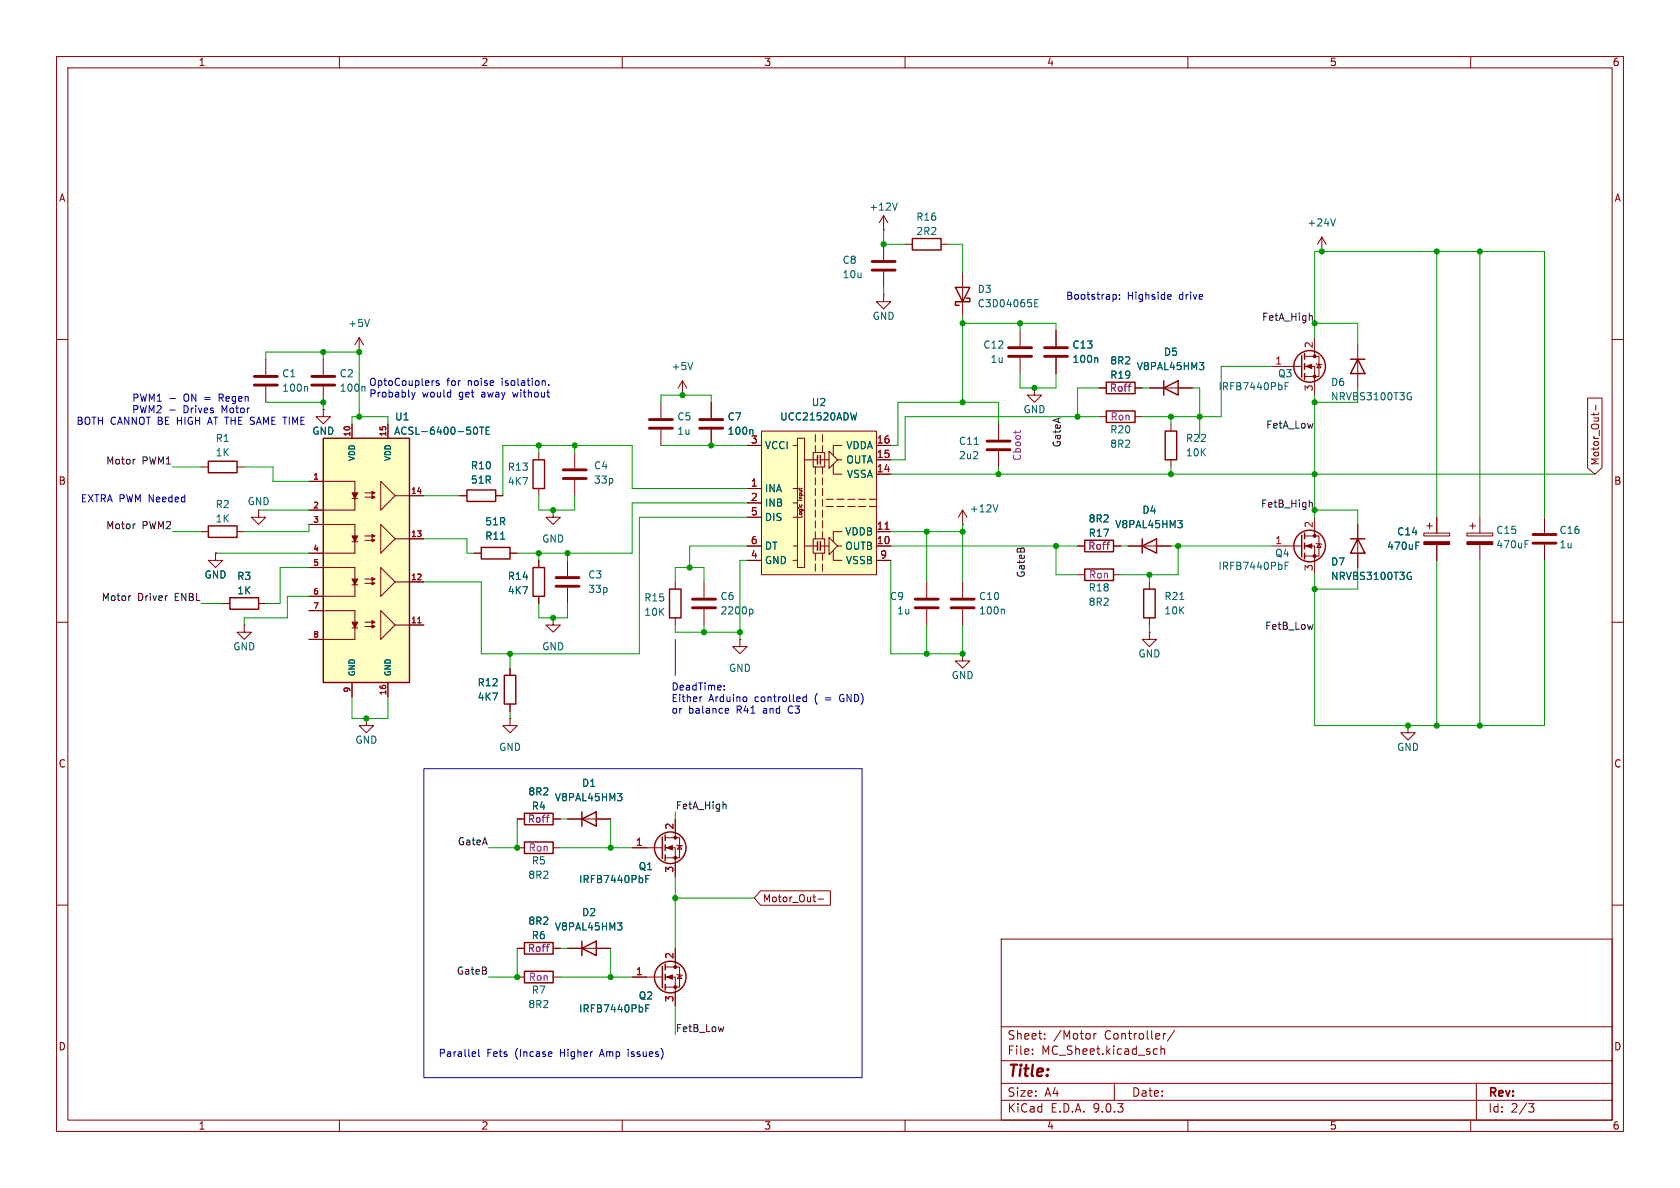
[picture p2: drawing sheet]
<svg xmlns="http://www.w3.org/2000/svg" width="297mm" height="210mm" viewBox="0 0 297 210" stroke-linecap="round" stroke-linejoin="round" font-family="sans-serif">
<g fill="none" stroke="#840000" stroke-width=".18">
<path d="M10 10h277v190h-277zM12 12h273v186h-273zM60 10v2M110 10v2M160 10v2M210 10v2M260 10v2M170.2 48.3v7.6M180.3 58.4v2.8M10 60h2M116.8 71.1v2.8M116.8 75.9v2.8"/>
<path d="M125.7 71.1v2.8M125.7 75.9v2.8M180.3 63.2v2.8M194.3 68.6h1.3M200.7 68.6h1.2M240 61v7.6M285 60h2M190.5 96.5h1.3M196.8 96.5h1.3M199.4 96.5h7.6M259.3 94.2h4.6v.5h-4.6zM259.8 93h1.1"/>
<path d="M260.3 92.5v1M261.6 91.4v2.8M261.6 96.3v2.8M273 91.4v2.8M273 96.3v2.8M10 110h2M163.8 102.9v2.8M163.8 107.7v2.8M203.2 111.8v1.2h1.3l-1.3 1.3-1.3-1.3h1.3M203.2 111.8h.1M203.2 102.9v1.2M203.2 109.2v1.3"/>
<path d="M285 110h2M10 160h2M91.4 172.7h1.3M97.8 172.7h1.3M177 166h108v32h-108zM285 160h2M60 198v2M110 198v2M160 198v2M177 194.5h108M177 191.5h108M177 187.5h108"/>
<path d="M177 181.5h108M182.5 186.3v.1M182.5 185.5v.1M184.7 183.6v.1M184.7 182.8v.1M193.4 182.7v1M193.8 182.7l-.3 .1-.1 .2M197 191.5v3M204.2 185.4l.4 .1M204.6 186.3l-.4 .1M205.2 185.5l.3-.1 .3 .1 .1 .9M205.2 184.9v1.5"/>
<path d="M206.1 182.7l-.3 .1-.1 .2M207.7 182.1l-1.3 2M210 198v2M260 198v2M261 191.5v6.5M270.2 195.1h1l-.5 .6 .4 .1 .1 .5-.3 .3h-.4"/>
</g>
<path d="M168.9 50.8h2.5l-1.2 2.5zM170.8 52.7h.6v.6h-2.5v.7h.6M195.6 67.6h5.1v2h-5.1zM238.8 63.5h2.5M240 63.5l1.3 2.5h-2.5zM191.8 95.5h5v2h-5zM201.9 96.5l2.6-1.2v2.5zM201.9 95.3v2.5M202.2 104.1h2v5.1h-2zM92.7 171.7h5.1v2h-5.1z" fill="none" stroke="#840000" stroke-width=".25"/>
<path d="M199.5 68.3h.4M199.8 67.9h.1M195.6 96.3h.5M196 95.8h.1" fill="none" stroke="#840084" stroke-width=".18"/>
<path d="M259.3 95.8h4.6v.5h-4.6z" fill="#840000" stroke="#840000" stroke-width=".18"/>
<path d="M182.9 53.6h.5M183.5 53h-.6v1.2h.6M132.9 75.9l.2 .2v.7M249.2 69.4l.3 .1M249.3 70.1h.2v.5l-.3 .1M208.2 92h.8l-.4 .5M208.8 92.5l.2 .2v.3l-.2 .3M269.6 96.2h.4M269.6 95.6h.6M208.6 106h.7" fill="none" stroke="#006464" stroke-width=".18"/>
<path d="M114.8 74.2h4.1M114.8 75.7h4.1M123.7 74.2h4.1M123.7 75.7h4.1M178.3 61.5h4.1M178.3 63h4.1M271 94.5h4.1M271 96h4.1M161.8 105.9h4.1M161.8 107.4h4.1" fill="none" stroke="#840000" stroke-width=".51"/>
<path d="M134.6 76.2h20.3v25.4h-20.3z" fill="#ffffc2"/>
<g fill="none" stroke="#840000" stroke-width=".18">
<path d="M156.2 38.1l-.8 1.3M156.2 38.1l.8 1.3M156.2 38.1v2.5M63.5 59.7l-.8 1.3M63.5 59.7l.8 1.3M63.5 59.7v2.5M156.2 40.6h.1M156.2 52.1v1.2h1.3l-1.3 1.3-1.3-1.3h1.3M156.2 52.1h.1M156.2 43.2v2.8M156.2 48v2.8M160 43.2h1.3"/>
<path d="M166.4 43.2h1.2M186.7 58.4v2.8M232.4 59.7v3.3M233.7 44.5h.1M233.7 41.9l-.8 1.3M233.7 41.9l.7 1.3M233.7 41.9v2.6M47 63.5v2.8M47 68.3v2.8M57.1 72.4v1.3h1.3l-1.3 1.2-1.2-1.2h1.2M57.1 72.4h.1M57.1 63.5v2.8"/>
<path d="M57.1 68.3v2.8M63.5 62.2h.1M132.1 78.7h2.5M134.6 76.2h20.3v25.4h-20.3zM140.2 78.7h.8M141 77.5h1.2v22.8h-1.2zM144.1 76.8v1.3M144.1 78.7v1.3M145.4 76.8v1.3M145.4 78.7v1.3M146.6 79.8l1.5 1.5-1.5 1.5zM148.8 78.7h-1.5v1.8"/>
<path d="M154.9 78.7h2.6M176.5 74.9v2.8M176.5 79.8v2.8M182.9 68.6v1.3h1.2l-1.2 1.2-1.3-1.2h1.3M182.9 68.6h.1M186.7 63.2v2.8M194.3 73.7h1.3M200.7 73.7h1.2M203.2 68.6h7.6M207 74.9v1.3M224.8 64.8h5.3M230.6 63h2.6v3.5h-2.6"/>
<path d="M230.6 64.8h1.8v5.1M232.7 64.3l.1 .1h.8l.1 .1M233.2 64.4l.4 .6h-.8zM35.6 94h1.2M35.6 82.6h1.2M38.1 97.8v1.3h1.3l-1.3 1.2-1.3-1.2h1.3M38.1 97.8h.1M41.9 94h1.3M41.9 82.6h1.3M45.7 90.2v1.2h1.3l-1.3 1.3-1.3-1.3h1.3M45.7 90.2h.1M81.3 87.6h1.2"/>
<path d="M87.6 87.6h1.3M95.2 80v1.3M95.2 86.4v1.2M100.3 99.1v2.8M132.1 96.5h2.5M132.1 86.4h2.5M132.1 88.9h2.5M132.1 91.4h2.5M132.1 99.1h2.5M140.2 96.5h.8M140.2 86.4h.8M140.2 88.9h.8"/>
<path d="M140.2 91.4h.8M140.2 99.1h.8M141.4 89.2l-.1 .2M141.7 89.2l.1 .2M142.2 81.3h2.3M142.2 96.5h2.3M143.8 80h2v2.6h-2zM143.8 95.3h2v2.5h-2zM144.1 82.6v1.2M144.1 84.5v1.2M144.1 86.4v1.2M144.1 88.3v1.2"/>
<path d="M144.1 90.2v1.2M144.1 92.1v1.2M144.1 94v1.3M144.1 97.8v1.3M144.1 99.7v1.3M145 81.3h1.6M145 96.5h1.6M145.4 82.6v1.2M145.4 84.5v1.2M145.4 86.4v1.2M145.4 88.3v1.2M145.4 90.2v1.2"/>
<path d="M145.4 92.1v1.2M145.4 94v1.3M145.4 97.8v1.3M145.4 99.7v1.3M146 88.3h1.3M146 89.5h1.3M146.6 95l1.5 1.5-1.5 1.5zM147.3 82v1.8h1.5M147.3 97.3v1.8h1.5M148 88.3h1.2M148 89.5h1.2M148.1 81.3h.7"/>
<path d="M148.1 96.5h.7M148.8 94h-1.5v1.8M149.9 88.3h1.2M149.9 89.5h1.2M151.8 88.3h1.2M151.8 89.5h1.2M153.7 88.3h1.2M153.7 89.5h1.2M154.9 81.3h2.6M154.9 96.5h2.6M154.9 99.1h2.6M154.9 83.8h2.6"/>
<path d="M154.9 94h2.6M170.2 92.7h.1M170.2 90.2v2.5M170.2 90.2l-.8 1.2M170.2 90.2l.7 1.2M207 81.3v1.3M224.8 96.5h5.3M230.6 94.7h2.6v3.6h-2.6M230.6 96.5h1.8v5.1M232.4 91.4v3.3M232.7 96l.1 .1h.8l.1 .2M233.2 96.1l.4 .7h-.8z"/>
<path d="M240 92.7v7.6M251.7 94.2h4.6v.5h-4.6zM252.2 93h1M252.7 92.5v1M254 91.4v2.8M254 96.3v2.8M39.4 106.7h1.2M43.2 110.5v1.3h1.2l-1.2 1.2-1.3-1.2h1.3M43.2 110.5h.1M45.7 106.7h1.3M90.2 118.1v1.3M97.8 109.2v1.3h1.3l-1.3 1.3-1.3-1.3h1.3"/>
<path d="M97.8 109.2h.1M100.3 103.9v2.8M130.8 113v1.3h1.3l-1.3 1.3-1.3-1.3h1.3M130.8 113h.1M170.2 115.6v1.2h1.2l-1.2 1.3-1.3-1.3h1.3M170.2 115.6h.1M170.2 102.9v2.8M170.2 107.7v2.8M190.5 101.6h1.3M196.8 101.6h1.3M64.8 127v1.3h1.2l-1.2 1.2-1.3-1.2h1.3M64.8 127h.1"/>
<path d="M90.2 127v1.3h1.2l-1.2 1.2-1.3-1.2h1.3M90.2 127h.1M90.2 124.5v1.2M248.9 128.3v1.2h1.3l-1.3 1.3-1.3-1.3h1.3M248.9 128.3h.1M91.4 149.9h1.3M91.4 144.8h1.3M97.8 149.9h1.3M97.8 144.8h1.3M100.3 144.8h7.6M111.8 149.9h5.3M117.6 148.1h2.5v3.5h-2.5"/>
<path d="M117.6 149.9h1.8v5M119.4 144.8v3.3M119.6 149.4l.2 .1h.7l.1 .1M120.1 149.5l.4 .6h-.7zM91.4 167.6h1.3M97.8 167.6h1.3M100.3 167.6h7.6M111.8 172.7h5.3M117.6 170.9h2.5v3.6h-2.5M117.6 172.7h1.8v5.1M119.4 167.6v3.3M119.6 172.2l.2 .1h.7l.1 .2"/>
<path d="M120.1 172.3l.4 .7h-.7z"/>
</g>
<g fill="none" stroke="#840000" stroke-width=".25">
<path d="M161.3 42.2h5.1v2h-5.1zM195.6 72.6h5.1v2.1h-5.1zM205.7 68.6l2.6-1.3v2.6zM205.7 67.3v2.6M206 76.2h2v5.1h-2zM230.1 62.9v3.8M230.6 62.5v1M230.6 64.3v1M230.6 66v1.1M36.8 81.5h5.1v2.1h-5.1zM36.8 93h5.1v2h-5.1zM82.5 86.6h5.1v2h-5.1z"/>
<path d="M94.2 81.3h2.1v5.1h-2.1zM144.5 80.5v1.5M144.5 95.8v1.5M145 80.5v1.5M145 95.8v1.5M230.1 94.6v3.8M230.6 94.2v1.1M230.6 96v1M230.6 97.8v1M238.8 95.3h2.5M240 95.3l1.3 2.5h-2.5zM40.6 105.7h5.1v2h-5.1z"/>
<path d="M89.2 119.4h2v5.1h-2zM191.8 100.6h5v2h-5zM92.7 143.8h5.1v2h-5.1zM92.7 148.8h5.1v2.1h-5.1zM102.9 144.8l2.5-1.3v2.6zM102.9 143.5v2.6M117.1 148v3.8M117.6 147.6v1M117.6 149.4v1M117.6 151.1v1M92.7 166.6h5.1v2.1h-5.1zM102.9 167.6l2.5-1.2v2.5z"/>
<path d="M102.9 166.4v2.5M117.1 170.8v3.8M117.6 170.4v1.1M117.6 172.2v1M117.6 174v1"/>
<circle cx="231.5" cy="64.8" r="2.79"/>
<circle cx="231.5" cy="96.5" r="2.79"/>
<circle cx="118.5" cy="149.9" r="2.79"/>
<circle cx="118.5" cy="172.7" r="2.79"/>
</g>
<path d="M156.5 93.6h.7" fill="none" stroke="#a90000" stroke-width=".18"/>
<g fill="none" stroke="#006464" stroke-width=".18">
<path d="M158.6 35.9l-.4 1.3M236.1 38.7l-.4 1.2M65.3 56.5l-.4 1.2M54.2 68.3l.2 .2v.7M64.3 68.3l.2 .2v.7M151.5 73l-.3 1.2M172.3 78.6h.7M193.9 63.2l.2 .2v.7M212 64.1h.8l-.4 .5M212.6 64.6l.2 .2v.3l-.2 .2M227.2 68.2h.4M227.8 67.6h-.6v1.3"/>
<path d="M176.4 89.2l-.4 1.3M227.2 100h.4M227.8 99.4h-.6v1.3M250.3 96.4h.4M250.3 95.8h.6M177.4 107.7l.2 .2v.6M249.2 101.2h.3M249.3 101.9h.2v.4l-.3 .1M109.2 140.3h.7l-.4 .5M109.7 140.8l.2 .2v.3l-.2 .2M114.2 155.4h.4M114.8 154.8h-.6v1.2"/>
<path d="M109.2 163.1h.7l-.4 .5M109.7 163.6l.2 .3v.3l-.2 .2M114.2 178.2h.4M114.8 177.6h-.6v1.3"/>
</g>
<g fill="none" stroke="#840000" stroke-width=".51">
<path d="M154.2 46.2h4M154.2 47.8h4M45 66.5h4M45 68.1h4M55.1 66.5h4.1M55.1 68.1h4.1M174.5 78h4.1M174.5 79.5h4.1M184.7 61.5h4M184.7 63h4M98.3 102.1h4.1M98.3 103.6h4.1"/>
<path d="M168.1 105.9h4.1M168.1 107.4h4.1"/>
</g>
<path d="M179.6 76.1v.5M180.4 76.1v.3M96.6 144.5h.5M96.9 144.1h.2M96.6 167.4h.5M96.9 166.9h.2" fill="none" stroke="#840084" stroke-width=".18"/>
<g fill="#840000" stroke="#840000" stroke-width=".18">
<path d="M230.9 64.8l1-.4v.8z"/>
<path d="M251.7 95.8h4.6v.5h-4.6z"/>
<path d="M230.9 96.5l1-.4v.8z"/>
<path d="M117.9 149.9l1-.4v.7z"/>
<path d="M117.9 172.7l1-.4v.8z"/>
<circle cx="232.4" cy="63" r=".25"/>
<circle cx="232.4" cy="66.5" r=".25"/>
<circle cx="232.4" cy="94.7" r=".25"/>
<circle cx="232.4" cy="98.3" r=".25"/>
<circle cx="119.4" cy="148.1" r=".25"/>
<circle cx="119.4" cy="151.6" r=".25"/>
<circle cx="119.4" cy="170.9" r=".25"/>
<circle cx="119.4" cy="174.5" r=".25"/>
</g>
<path d="M57.1 77.5h15.3v43.2h-15.3z" fill="#ffffc2"/>
<g fill="none" stroke="#840000" stroke-width=".18">
<path d="M186.7 58.4v2.8M57.1 72.4h.1M62.2 74.9v2.6M68.6 74.9v2.6M120.6 69.9h.1M120.6 67.3l-.7 1.3M120.6 67.3l.8 1.3M120.6 67.3v2.6M125.7 71.1v2.8M125.7 75.9v2.8M132.1 78.7h2.5M154.9 78.7h2.6"/>
<path d="M186.7 63.2v2.8M194.3 68.6h1.3M200.7 68.6h1.2M203.2 68.6h2.5M208.3 68.6h2.5M280.7 70.4h2.5v12.3l-1.3 1.1-1.2-1.1zM282.1 71.6v1M38.1 97.8h.1M54.6 85.1h8.1v2M54.6 92.7h8.1v2M62.2 88.1h1M62.2 95.8h1"/>
<path d="M62.7 88.1v2.1h-8.1M62.7 95.8v2h-8.1M64.5 87.1h1.3M64.5 87.9h1.3M64.5 94.7h1.3M64.5 95.5h1.3M65.8 86.9v.5M65.8 87.6v.5M65.8 94.5v.5M65.8 95.3v.5M67.3 85.1l2.5 2.5-2.5 2.6zM67.3 92.7l2.5 2.6-2.5 2.5z"/>
<path d="M69.8 87.6h5.1M69.8 95.3h5.1M81.3 87.6h1.2M83.8 97.8h1.3M87.6 87.6h1.3M90.2 97.8h1.2M95.2 99.1v1.2M97.8 90.2v1.2h1.3l-1.3 1.3-1.3-1.3h1.3M97.8 90.2h.1M101.6 80v2.8M101.6 84.8v2.8M132.1 96.5h2.5"/>
<path d="M132.1 86.4h2.5M132.1 88.9h2.5M132.1 91.4h2.5M132.1 99.1h2.5M154.9 96.5h2.6M154.9 99.1h2.6M154.9 81.3h2.6M154.9 83.8h2.6M154.9 94h2.6M190.5 96.5h1.3M196.8 96.5h1.3M199.4 96.5h2.5"/>
<path d="M204.5 96.5h2.5M240 92.7v2.6M240 97.8v2.5M254 91.4v2.8M254 96.3v2.8M39.4 106.7h1.2M45.7 106.7h1.3M54.6 100.3h8.1v2.1M54.6 108h8.1v2M62.2 103.4h1M62.2 111h1M62.7 103.4v2h-8.1"/>
<path d="M62.7 111v2h-8.1M64.5 102.4h1.3M64.5 103.1h1.3M64.5 110h1.3M64.5 110.7h1.3M65.8 102.1v.5M65.8 102.9v.5M65.8 109.7v.5M65.8 110.5v.5M67.3 100.3l2.5 2.6-2.5 2.5zM67.3 108l2.5 2.5-2.5 2.5zM69.8 102.9h5.1"/>
<path d="M69.8 110.5h5.1M90.2 118.1v1.3M95.2 105.4v1.3M119.4 102.9v1.2M119.4 109.2v1.3M124.5 102.9v2.8M124.5 107.7v2.8M62.2 120.7v2.5M68.6 120.7v2.5M90.2 124.5v1.2M91.4 144.8h1.3M97.8 144.8h1.3"/>
<path d="M100.3 144.8h2.6M105.4 144.8h2.5M111.8 149.9h2.5M119.4 144.8v2.5M119.4 152.4v2.5M134.5 157.5h12.3v2.5h-12.3l-1.2-1.2zM144.6 158.9h1M91.4 167.6h1.3M97.8 167.6h1.3M100.3 167.6h2.6M105.4 167.6h2.5M111.8 172.7h2.5"/>
<path d="M119.4 167.6v2.6M119.4 175.3v2.5"/>
</g>
<path d="M57.1 77.5h15.3v43.2h-15.3zM85.1 96.8h5.1v2h-5.1zM94.2 100.3h2.1v5.1h-2.1zM118.4 104.1h2v5.1h-2z" fill="none" stroke="#840000" stroke-width=".25"/>
<g fill="#840000" stroke="#840000" stroke-width=".18">
<path d="M62.2 87.1h1l-.5 1z"/>
<path d="M62.2 94.7h1l-.5 1.1z"/>
<path d="M62.2 102.4h1l-.5 1z"/>
<path d="M62.2 110h1l-.5 1z"/>
<path d="M65.8 86.9l.5 .2-.5 .3z"/>
<path d="M65.8 87.6l.5 .3-.5 .2z"/>
<path d="M65.8 94.5l.5 .2-.5 .3z"/>
<path d="M65.8 95.3l.5 .2-.5 .3z"/>
<path d="M65.8 102.1l.5 .3-.5 .2z"/>
<path d="M65.8 102.9l.5 .2-.5 .3z"/>
<path d="M65.8 109.7l.5 .3-.5 .2z"/>
<path d="M65.8 110.5l.5 .2-.5 .3z"/>
</g>
<path d="M156.5 93.6h.7M73.9 110.1h.5" fill="none" stroke="#a90000" stroke-width=".18"/>
<g fill="none" stroke="#006464" stroke-width=".18">
<path d="M83.9 75.6l.1-.1a.68 .68 0 0 1 .4 .6 .68 .68 0 0 1-.4 .7l-.1-.1M84.8 75.5h.7M85.2 75.5v1.3M85.9 76.1h.5M86.5 75.5h-.6v1.3h.6M122.5 64.1l-.5 1.2M132.9 75.9l.2 .2v.7M151.5 73l-.3 1.2M193.9 63.2l.2 .2v.7M212 64.1h.8l-.4 .5M212.6 64.6l.2 .2v.3l-.2 .2M88.5 95.3h.7"/>
<path d="M208.2 92h.8l-.4 .5M208.8 92.5l.2 .2v.3l-.2 .3M250.3 96.4h.4M250.3 95.8h.6M132.6 107.7h.4l.1 .2-.1 .5-.4 .1M249.2 101.2h.3M249.3 101.9h.2v.4l-.3 .1M109.2 140.3h.7l-.4 .5M109.7 140.8l.2 .2v.3l-.2 .2M114.2 155.4h.4M114.8 154.8h-.6v1.2M109.2 163.1h.7l-.4 .5"/>
<path d="M109.7 163.6l.2 .3v.3l-.2 .2M114.2 178.2h.4M114.8 177.6h-.6v1.3"/>
</g>
<path d="M99.6 83.1h4M99.6 84.6h4M122.4 105.9h4.1M122.4 107.4h4.1" fill="none" stroke="#840000" stroke-width=".51"/>
<path d="M231.8 55.8l.2 .2v.6M23.8 92.6h.1M23.8 81.2h.1M231.6 88.8l.4 .2v.7M23 105.3h.1M232.1 110.4l-.2 .8M128.2 142.2l.2 .1v.7M127.9 181.5l-.2 .9" fill="none" stroke="#0f0f0f" stroke-width=".18"/>
<g fill="none" stroke="#0000c2" stroke-width=".18">
<path d="M196.9 52.1h.3l.2 .2-.1 .5-.4 .1M197.9 52.8v.1M197.9 52.1v.1M206.6 52.1h.4v.3l-.6 .1M207 52.8l-.4 .1M30 72.5h1M30 70.4h1M72.8 69.3l.3 .9M73.1 70.2l-.3 .4M73.4 69.3l-.3 .9M76.7 67.3l-.2 .1M77.6 67.4l-.3-.1-.2 .2 .1 .2 .4 .1v.3h-.5"/>
<path d="M97 68v.1M119.4 113v6.4M74.9 135.9h77.5v54.6h-77.5zM124.1 123.2l-.3 .1M128 121.9v.1M128 121.2v.1M128.4 125.2l.4 .1v.2l-.6 .1M128.8 126l-.4 .1M131.9 123.2l.1 .2-.1 .6M142.5 123.2h-.3l-.3 .2 .2 .6h.4M142.5 122.8v1.2M148.7 122.8l-.3 .5 .3 .7"/>
<path d="M83.7 185.9l.3 .1 .1 .2-.6 .1M84 186.7l-.3 .1M84.6 185.5v1.1l.2 .2M97.5 186l.1 .2-.6 .1M111.1 185.5v.1M111.1 185.9v.9"/>
</g>
<g fill="none" stroke="#009600" stroke-width=".18">
<path d="M156.2 40.6v2.6h3.8M156.2 50.8v1.3M167.6 43.2h2.6v5.1M170.2 57.2h16.5v1.2M170.2 55.9v15.2M180.3 57.2v1.2M232.4 59.7v-15.2h40.6v46.9M232.4 57.2h7.6v3.8M254 44.5v46.9M261.6 44.5v46.9M47 71.1h10.1v1.3M47 63.5v-1.3h16.5v11.5"/>
<path d="M57.1 62.2v1.3M62.2 74.9v-1.2h6.4v1.2M95.2 78.7v1.3M101.6 78.7v1.3M116.8 78.7h15.3M116.8 71.1v-1.2h8.9v1.2M176.5 74.9v-3.8h-17.8v7.6h-1.2M180.3 66v2.6h6.4v-2.6M194.3 68.6h-3.8v5.1M194.3 73.7h-34.3v7.6h-2.5M201.9 68.6h1.3M207 73.7v1.2"/>
<path d="M210.8 68.6h1.3v8.9M224.8 64.8h-8.9v8.9h-14M232.4 69.9v21.5M240 68.6v2.5h-7.6M30.5 94h5.1M30.5 82.6h5.1M38.1 97.8h16.5M43.2 82.6h5.1v2.5h6.3M45.7 90.2h8.9M54.6 92.7v1.3h-11.4M74.9 95.3h7.6v2.5h1.3M74.9 87.6h6.4"/>
<path d="M95.2 87.6v2.6h6.4v-2.6M95.2 97.8v1.3M100.3 97.8v1.3M132.1 96.5h-10.2v3.8M132.1 91.4h-19.1v24.2h-27.9v-12.7h-10.2M132.1 88.9h-20.3v8.9h-20.4M132.1 86.4h-20.3v-7.7h-22.9v8.9M132.1 99.1h-1.3v13.9M157.5 99.1v16.5h12.7v-5.1M157.5 83.8h124.4M157.5 96.5h33M157.5 94h12.7"/>
<path d="M163.8 94v8.9M170.2 92.7v10.2M176.5 82.6v1.2M186.7 96.5v5.1h3.8M198.1 96.5h1.3M207 96.5h17.8M207 82.6v1.2M208.3 96.5v5.1h-10.2M232.4 90.2h7.6v2.5M254 99.1v29.2M261.6 99.1v29.2M273 99.1v29.2h-40.6v-26.7"/>
<path d="M35.6 106.7h3.8M54.6 105.4h-3.8v3.8h-7.6v1.3M54.6 100.3h-5.1v6.4h-2.5M90.2 115.6v2.5M95.2 106.7v2.5h5.1v-2.5M119.4 102.9v-2.6h5.1v2.6M119.4 110.5v1.3h11.4M124.5 110.5v1.3M163.8 110.5v5.1M203.2 101.6v1.3M203.2 110.5v1.3M240 100.3v3.8h-7.6"/>
<path d="M62.2 123.2v3.8h6.4v-3.8M90.2 125.7v1.3M91.4 144.8v5.1h-5M99.1 149.9h12.7M99.1 144.8h1.2M107.9 144.8v5.1M119.4 158.8h13.9M119.4 143.5v1.3M119.4 154.9v12.7M91.4 167.6v5.1h-5M99.1 172.7h12.7M99.1 167.6h1.2"/>
<path d="M107.9 167.6v5.1M119.4 177.8v5.1"/>
</g>
<path d="M199.5 68.3h.4M199.8 67.9h.1M195.6 96.3h.5M196 95.8h.1M96.6 144.5h.5M96.9 144.1h.2M96.6 167.4h.5M96.9 166.9h.2" fill="none" stroke="#840084" stroke-width=".18"/>
<g fill="#009600" stroke="#009600" stroke-width=".18">
<circle cx="232.4" cy="83.8" r=".46"/>
<circle cx="232.4" cy="71.1" r=".46"/>
<circle cx="232.4" cy="90.2" r=".46"/>
<circle cx="254" cy="44.5" r=".46"/>
<circle cx="261.6" cy="44.5" r=".46"/>
<circle cx="233.7" cy="44.5" r=".46"/>
<circle cx="207" cy="83.8" r=".46"/>
<circle cx="156.2" cy="43.2" r=".46"/>
<circle cx="170.2" cy="57.2" r=".46"/>
<circle cx="170.2" cy="71.1" r=".46"/>
<circle cx="207" cy="73.7" r=".46"/>
<circle cx="176.5" cy="83.8" r=".46"/>
<circle cx="186.7" cy="96.5" r=".46"/>
<circle cx="163.8" cy="115.6" r=".46"/>
<circle cx="163.8" cy="94" r=".46"/>
<circle cx="170.2" cy="94" r=".46"/>
<circle cx="170.2" cy="115.6" r=".46"/>
<circle cx="254" cy="128.3" r=".46"/>
<circle cx="248.9" cy="128.3" r=".46"/>
<circle cx="208.3" cy="96.5" r=".46"/>
<circle cx="203.2" cy="101.6" r=".46"/>
<circle cx="232.4" cy="104.1" r=".46"/>
<circle cx="261.6" cy="128.3" r=".46"/>
<circle cx="180.3" cy="57.2" r=".46"/>
<circle cx="190.5" cy="73.7" r=".46"/>
<circle cx="212.1" cy="73.7" r=".46"/>
<circle cx="182.9" cy="68.6" r=".46"/>
<circle cx="232.4" cy="57.2" r=".46"/>
<circle cx="91.4" cy="172.7" r=".46"/>
<circle cx="91.4" cy="149.9" r=".46"/>
<circle cx="119.4" cy="158.8" r=".46"/>
<circle cx="107.9" cy="149.9" r=".46"/>
<circle cx="107.9" cy="172.7" r=".46"/>
<circle cx="57.1" cy="62.2" r=".46"/>
<circle cx="57.1" cy="71.1" r=".46"/>
<circle cx="63.5" cy="73.7" r=".46"/>
<circle cx="63.5" cy="62.2" r=".46"/>
<circle cx="101.6" cy="78.7" r=".46"/>
<circle cx="95.2" cy="78.7" r=".46"/>
<circle cx="120.6" cy="69.9" r=".46"/>
<circle cx="97.8" cy="90.2" r=".46"/>
<circle cx="121.9" cy="100.3" r=".46"/>
<circle cx="125.7" cy="78.7" r=".46"/>
<circle cx="130.8" cy="111.8" r=".46"/>
<circle cx="100.3" cy="97.8" r=".46"/>
<circle cx="95.2" cy="97.8" r=".46"/>
<circle cx="124.5" cy="111.8" r=".46"/>
<circle cx="64.8" cy="127" r=".46"/>
<circle cx="90.2" cy="115.6" r=".46"/>
<circle cx="97.8" cy="109.2" r=".46"/>
</g>
<text font-size="2.8" fill="#840000" x="178" y="190.9">Title:</text>
<g font-size="2.1" fill="#840000">
<text x="178" y="184">Sheet:</text>
<text x="186.2" y="184">/Motor</text>
<text x="195.3" y="184">Controller/</text>
<text x="178" y="186.7">File:</text>
<text x="184.1" y="186.7">MC_Sheet.kicad_sch</text>
<text x="178" y="196.9">KiCad</text>
<text x="178" y="194.1">Size:</text>
<text x="184.7" y="194.1">A4</text>
<text x="185.7" y="196.9">E.D.A.</text>
<text x="193.3" y="196.9">9.0.3</text>
<text x="200" y="194.1">Date:</text>
<text x="263" y="194.3">Rev:</text>
<text x="263" y="196.9">Id:</text>
<text x="267.1" y="196.9">2/3</text>
</g>
<g font-size="1.8" fill="#840000">
<text x="35" y="11.9">1</text>
<text x="85" y="11.9">2</text>
<text x="135" y="11.9">3</text>
<text x="185" y="11.9">4</text>
<text x="235" y="11.9">5</text>
<text x="285" y="11.9">6</text>
<text x="10.3" y="35.9">A</text>
<text x="285.3" y="35.9">A</text>
<text x="282.9" y="82.4" transform="rotate(-90 282.9 82.4)">Motor_Out-</text>
<text x="10.3" y="85.9">B</text>
<text x="285.3" y="85.9">B</text>
<text x="10.3" y="135.9">C</text>
<text x="285.3" y="135.9">C</text>
<text x="134.8" y="159.7">Motor_Out-</text>
<text x="10.3" y="185.9">D</text>
<text x="285.3" y="185.9">D</text>
<text x="35" y="199.9">1</text>
<text x="85" y="199.9">2</text>
<text x="135" y="199.9">3</text>
<text x="185" y="199.9">4</text>
<text x="235" y="199.9">5</text>
<text x="285" y="199.9">6</text>
</g>
<g font-size="1.8" fill="#006464">
<text x="153.6" y="37.4">+12V</text>
<text x="161.9" y="39.2">R16</text>
<text x="161.9" y="41.8">2R2</text>
<text x="231" y="40.2">+24V</text>
<text x="148.9" y="46.8">C8</text>
<text x="148.9" y="49.4">10u</text>
<text x="172.7" y="52">D3</text>
<text x="61.5" y="58">+5V</text>
<text x="154.2" y="56.7">GND</text>
<text x="172.7" y="54.5">C3D04065E</text>
<text x="118.6" y="65.6">+5V</text>
<text x="173.7" y="61.8">C12</text>
<text x="175" y="64.4">1u</text>
<text x="189.5" y="64.4">100n</text>
<text x="189.5" y="61.8">C13</text>
<text x="196.2" y="64.6">8R2</text>
<text x="200.9" y="65.6">V8PAL45HM3</text>
<text x="205.7" y="63.1">D5</text>
<text x="49.8" y="66.9">C1</text>
<text x="49.8" y="69.4">100n</text>
<text x="60" y="66.9">C2</text>
<text x="60" y="69.4">100n</text>
<text x="143.4" y="72">U2</text>
<text x="196.2" y="67.2">R19</text>
<text x="215.3" y="69.2">IRFB7440PbF</text>
<text x="225.8" y="66.9">Q3</text>
<text x="235.2" y="68.4">D6</text>
<text x="235.2" y="71">NRVBS3100T3G</text>
<text x="55.1" y="77.1">GND</text>
<text x="69.6" y="77.1">ACSL-6400-50TE</text>
<text x="69.7" y="74.5">U1</text>
<text x="119.6" y="74.5">C5</text>
<text x="119.6" y="77.1">1u</text>
<text x="128.5" y="74.5">C7</text>
<text x="128.5" y="77.1">100n</text>
<text x="137.8" y="74.5">UCC21520ADW</text>
<text x="180.8" y="73.3">GND</text>
<text x="196.2" y="76.8">R20</text>
<text x="38" y="78.3">R1</text>
<text x="38" y="80.9">1K</text>
<text x="83.1" y="83.2">R10</text>
<text x="89.7" y="83.4">R13</text>
<text x="104.9" y="83.2">C4</text>
<text x="135.1" y="79.6">VCCI</text>
<text x="149.5" y="79.6">VDDA</text>
<text x="149.5" y="82.1">OUTA</text>
<text x="169.4" y="78.8">C11</text>
<text x="169.4" y="81.4">2u2</text>
<text x="196.2" y="79.3">8R2</text>
<text x="209.6" y="78.3">R22</text>
<text x="209.6" y="80.9">10K</text>
<text x="43.7" y="89.5">GND</text>
<text x="83.1" y="85.7">51R</text>
<text x="89.7" y="86">4K7</text>
<text x="104.9" y="85.7">33p</text>
<text x="135.1" y="87.2">INA</text>
<text x="135.1" y="89.8">INB</text>
<text x="149.6" y="84.7">VSSA</text>
<text x="38" y="90">R2</text>
<text x="38" y="92.6">1K</text>
<text x="85.7" y="95.6">R11</text>
<text x="85.7" y="93.1">51R</text>
<text x="135.1" y="92.3">DIS</text>
<text x="149.3" y="94.8">VDDB</text>
<text x="171.3" y="90.8">+12V</text>
<text x="192.4" y="95.1">R17</text>
<text x="192.4" y="92.6">8R2</text>
<text x="197.1" y="93.6">V8PAL45HM3</text>
<text x="201.9" y="91">D4</text>
<text x="246.9" y="94.8">C14</text>
<text x="264.4" y="94.6">C15</text>
<text x="275.6" y="94.6">C16</text>
<text x="95.8" y="96.1">GND</text>
<text x="135.1" y="97.4">DT</text>
<text x="135.1" y="99.9">GND</text>
<text x="149.3" y="97.4">OUTB</text>
<text x="149.5" y="99.9">VSSB</text>
<text x="215.3" y="100.9">IRFB7440PbF</text>
<text x="225.3" y="98.7">Q4</text>
<text x="235.2" y="100.2">D7</text>
<text x="245.1" y="97.4">470uF</text>
<text x="264.4" y="97.1">470uF</text>
<text x="275.6" y="97.1">1u</text>
<text x="36.1" y="102.5">GND</text>
<text x="41.8" y="102.7">R3</text>
<text x="41.8" y="105.3">1K</text>
<text x="89.7" y="102.7">R14</text>
<text x="89.7" y="105.3">4K7</text>
<text x="103.9" y="102.5">C3</text>
<text x="103.9" y="105">33p</text>
<text x="113.8" y="106.5">R15</text>
<text x="127.3" y="106.3">C6</text>
<text x="157.2" y="106.3">C9</text>
<text x="173" y="106.3">C10</text>
<text x="192.4" y="104.7">R18</text>
<text x="192.4" y="107.3">8R2</text>
<text x="205.7" y="106.3">R21</text>
<text x="235.2" y="102.7">NRVBS3100T3G</text>
<text x="113.8" y="109.1">10K</text>
<text x="127.3" y="108.8">2200p</text>
<text x="158.5" y="108.8">1u</text>
<text x="173" y="108.8">100n</text>
<text x="205.7" y="108.8">10K</text>
<text x="41.1" y="115.2">GND</text>
<text x="95.8" y="115.2">GND</text>
<text x="128.8" y="119">GND</text>
<text x="201.2" y="116.4">GND</text>
<text x="84.3" y="121.5">R12</text>
<text x="84.3" y="124.1">4K7</text>
<text x="168.1" y="120.2">GND</text>
<text x="62.7" y="131.7">GND</text>
<text x="88.1" y="132.9">GND</text>
<text x="246.9" y="132.9">GND</text>
<text x="93.3" y="140.8">8R2</text>
<text x="93.9" y="143.4">R4</text>
<text x="98" y="141.8">V8PAL45HM3</text>
<text x="102.8" y="139.3">D1</text>
<text x="93.3" y="155.5">8R2</text>
<text x="93.9" y="153">R5</text>
<text x="112.8" y="154">Q1</text>
<text x="102.3" y="156.3">IRFB7440PbF</text>
<text x="93.3" y="163.7">8R2</text>
<text x="93.9" y="166.2">R6</text>
<text x="98" y="164.7">V8PAL45HM3</text>
<text x="102.8" y="162.2">D2</text>
<text x="93.3" y="178.4">8R2</text>
<text x="93.9" y="175.9">R7</text>
<text x="102.3" y="179.2">IRFB7440PbF</text>
<text x="112.8" y="176.9">Q2</text>
</g>
<g font-size="1.8" fill="#0000c2">
<text x="188.4" y="53.2">Bootstrap:</text>
<text x="199.3" y="53.2">Highside</text>
<text x="208.6" y="53.2">drive</text>
<text x="23.3" y="71.2">PWM1</text>
<text x="32.6" y="71.2">ON =</text>
<text x="39.1" y="71.2">Regen</text>
<text x="65.2" y="68.4">OptoCouplers</text>
<text x="65.2" y="70.5">Probably</text>
<text x="74.6" y="70.5">would</text>
<text x="79" y="68.4">for</text>
<text x="81.3" y="70.5">get</text>
<text x="82.8" y="68.4">noise</text>
<text x="85.4" y="70.5">away</text>
<text x="89" y="68.4">isolation.</text>
<text x="91.2" y="70.5">without</text>
<text x="13.4" y="75.3">BOTH CANNOT BE HIGH</text>
<text x="23.2" y="73.3">PWM2</text>
<text x="32.5" y="73.3">Drives</text>
<text x="37.3" y="75.3">AT THE SAME TIME</text>
<text x="39.5" y="73.3">Motor</text>
<text x="14.2" y="89">EXTRA PWM Needed</text>
<text x="118.6" y="122.3">DeadTime:</text>
<text x="118.6" y="124.3">Either</text>
<text x="125.3" y="124.3">Arduino</text>
<text x="133.5" y="124.3">controlled</text>
<text x="144.3" y="124.3">(</text>
<text x="146.3" y="124.3">=</text>
<text x="149.1" y="124.3">GND)</text>
<text x="118.6" y="126.4">or</text>
<text x="121.7" y="126.4">balance</text>
<text x="130.3" y="126.4">R41</text>
<text x="135.2" y="126.4">and</text>
<text x="139.8" y="126.4">C3</text>
<text x="77.4" y="187">Parallel</text>
<text x="86.1" y="187">Fets</text>
<text x="91.2" y="187">(Incase</text>
<text x="99.3" y="187">Higher</text>
<text x="106.6" y="187">Amp</text>
<text x="111.7" y="187">issues)</text>
</g>
<g font-size="1.8" fill="#0f0f0f">
<text x="223" y="56.8">FetA_High</text>
<text x="223.7" y="75.9">FetA_Low</text>
<text x="18.7" y="82.2">Motor</text>
<text x="25.1" y="82.2">PWM1</text>
<text x="187.6" y="79.2" transform="rotate(-90 187.6 79.2)">GateA</text>
<text x="222.8" y="89.8">FetB_High</text>
<text x="18.7" y="93.6">Motor</text>
<text x="25.1" y="93.6">PWM2</text>
<text x="17.9" y="106.3">Motor</text>
<text x="24.3" y="106.3">Driver</text>
<text x="31" y="106.3">ENBL</text>
<text x="181.3" y="102.2" transform="rotate(-90 181.3 102.2)">GateB</text>
<text x="223.6" y="111.4">FetB_Low</text>
<text x="119.4" y="143.2">FetA_High</text>
<text x="80.8" y="149.5">GateA</text>
<text x="80.7" y="172.4">GateB</text>
<text x="119.4" y="182.5">FetB_Low</text>
</g>
<g font-size="1.8" fill="#a90000">
<text x="225.4" y="64.5">1</text>
<text x="232.2" y="61.7" transform="rotate(-90 232.2 61.7)">2</text>
<text x="232.2" y="69.3" transform="rotate(-90 232.2 69.3)">3</text>
<text x="132.6" y="78.5">3</text>
<text x="154.9" y="78.5">16</text>
<text x="154.9" y="81">15</text>
<text x="154.9" y="83.6">14</text>
<text x="132.6" y="86.1">1</text>
<text x="132.6" y="88.6">2</text>
<text x="132.6" y="91.2">5</text>
<text x="154.9" y="93.7">11</text>
<text x="232.2" y="93.4" transform="rotate(-90 232.2 93.4)">2</text>
<text x="132.6" y="96.3">6</text>
<text x="132.6" y="98.8">4</text>
<text x="154.9" y="96.3">10</text>
<text x="155.5" y="98.8">9</text>
<text x="225.4" y="96.3">1</text>
<text x="232.2" y="101" transform="rotate(-90 232.2 101)">3</text>
<text x="112.3" y="149.6">1</text>
<text x="119.1" y="146.8" transform="rotate(-90 119.1 146.8)">2</text>
<text x="119.1" y="154.4" transform="rotate(-90 119.1 154.4)">3</text>
<text x="112.3" y="172.5">1</text>
<text x="119.1" y="169.6" transform="rotate(-90 119.1 169.6)">2</text>
<text x="119.1" y="177.2" transform="rotate(-90 119.1 177.2)">3</text>
</g>
<g font-size="1.8" fill="#840084">
<text x="196.1" y="69.4">Roff</text>
<text x="196.2" y="74.5">Ron</text>
<text x="180.7" y="81.6" transform="rotate(-90 180.7 81.6)">Cboot</text>
<text x="192.3" y="97.4">Roff</text>
<text x="192.4" y="102.5">Ron</text>
<text x="93.2" y="145.6">Roff</text>
<text x="93.4" y="150.7">Ron</text>
<text x="93.2" y="168.5">Roff</text>
<text x="93.4" y="173.6">Ron</text>
</g>
<g font-size="1.4" fill="#a90000">
<text x="62" y="77.3" transform="rotate(-90 62 77.3)">10</text>
<text x="68.3" y="77.3" transform="rotate(-90 68.3 77.3)">15</text>
<text x="55.3" y="84.8">1</text>
<text x="55.3" y="89.9">2</text>
<text x="72.6" y="87.4">14</text>
<text x="55.3" y="92.5">3</text>
<text x="72.6" y="95">13</text>
<text x="55.3" y="97.5">4</text>
<text x="55.3" y="100.1">5</text>
<text x="55.3" y="105.2">6</text>
<text x="55.3" y="107.7">7</text>
<text x="72.6" y="102.6">12</text>
<text x="55.3" y="112.8">8</text>
<text x="72.6" y="110.2">11</text>
<text x="62" y="122.5" transform="rotate(-90 62 122.5)">9</text>
<text x="68.3" y="123" transform="rotate(-90 68.3 123)">16</text>
</g>
<g font-size="1.4" fill="#006464">
<text x="63" y="81.6" transform="rotate(-90 63 81.6)">VDD</text>
<text x="69.3" y="81.6" transform="rotate(-90 69.3 81.6)">VDD</text>
<text x="63" y="119.6" transform="rotate(-90 63 119.6)">GND</text>
<text x="69.3" y="119.6" transform="rotate(-90 69.3 119.6)">GND</text>
</g>
<g font-size=".9" fill="#840000">
<text x="142" y="88.4" transform="rotate(-90 142 88.4)">Input</text>
<text x="142" y="91.8" transform="rotate(-90 142 91.8)">Logic</text>
</g>
</svg>
